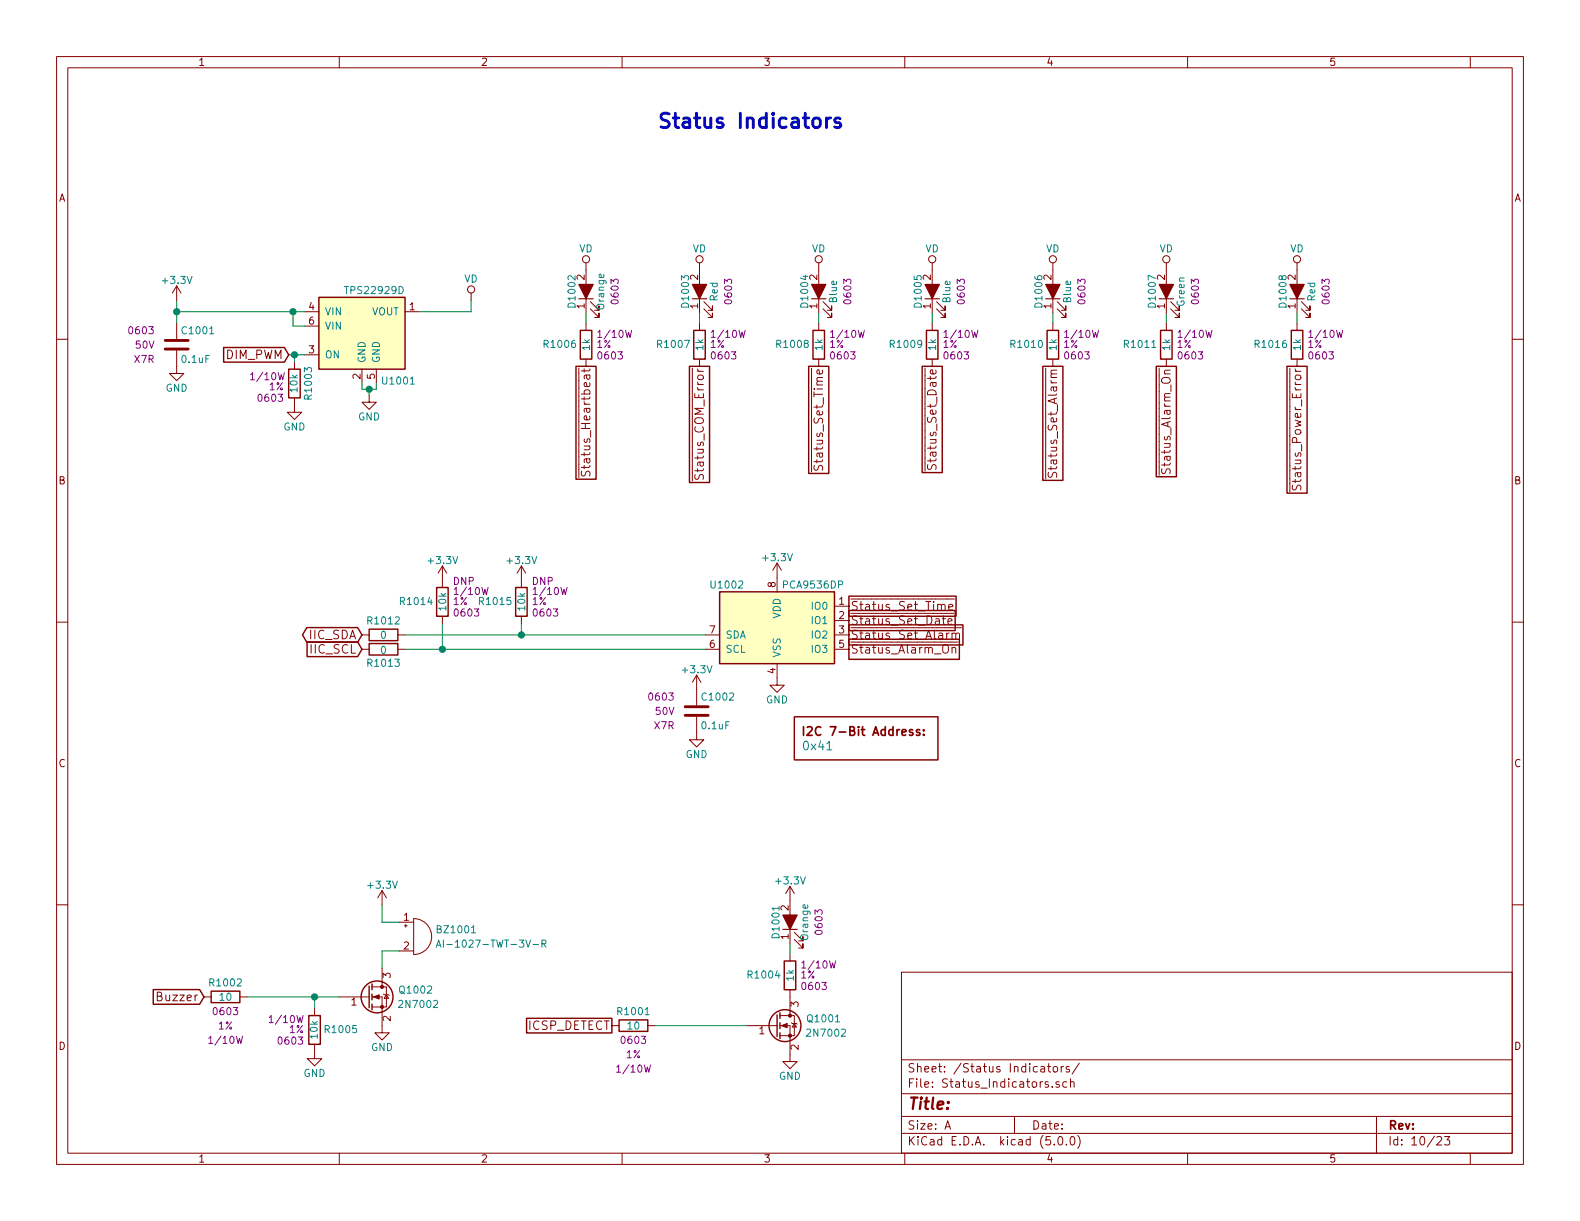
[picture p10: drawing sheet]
<svg xmlns="http://www.w3.org/2000/svg" width="279mm" height="216mm" viewBox="0 0 279 216" stroke-linecap="round" stroke-linejoin="round" font-family="sans-serif">
<g fill="none" stroke="#840000" stroke-width=".18">
<path d="M10 10h259.4v195.9h-259.4zM12 12h255.4v191.9h-255.4zM60 10v2M110 10v2M160 10v2M210 10v2M260 10v2M10 60h2M31.2 50.5v2.6M31.2 57.2v2.7M31.2 50.5l-.7 1.3M31.2 50.5l.8 1.3"/>
<path d="M53.8 55.1h2.6M53.8 57.7h2.6M71.6 55.1h2.6M83.3 51.8v1.3M103.6 46.5v8.9M103.6 57.2v1.2M104.4 54.6l1.5 1.5v-.7v.7h-.7M104.4 53.3l1.5 1.6v-.8v.8h-.7M123.7 46.5v8.9M123.7 57.2v1.2M124.5 54.6l1.5 1.5v-.7v.7h-.8M124.5 53.3l1.5 1.6v-.8v.8h-.8"/>
<path d="M144.8 46.5v8.9M144.8 57.2v1.2M145.5 54.6l1.6 1.5v-.7v.7h-.8M145.5 53.3l1.6 1.6v-.8v.8h-.8M164.8 46.5v8.9M164.8 57.2v1.2M165.6 54.6l1.5 1.5v-.7v.7h-.7M165.6 53.3l1.5 1.6v-.8v.8h-.7M186.2 46.5v8.9M186.2 57.2v1.2M186.9 54.6l1.6 1.5v-.7v.7h-.8M186.9 53.3l1.6 1.6v-.8v.8h-.8"/>
<path d="M206.2 46.5v8.9M206.2 57.2v1.2M207 54.6l1.5 1.5v-.7v.7h-.7M207 53.3l1.5 1.6v-.8v.8h-.7M229.4 46.5v8.9M229.4 57.2v1.2M230.1 54.6l1.5 1.5v-.7v.7h-.7M230.1 53.3l1.5 1.6v-.8v.8h-.7M267.4 60h2M31.2 62v4h1.3l-1.3 1.3-1.2-1.3h1.2M52.1 70.4v2.5h1.2l-1.2 1.3-1.3-1.3h1.3M52.1 64v1.3"/>
<path d="M53.8 62.7h2.6M64 65.3v2.5M65.3 69.9v1.2h1.2l-1.2 1.3-1.3-1.3h1.3M66.5 65.3v2.5M102.4 65.1v.9M103.3 65.2v.6M103.6 63.5v1.3M104.3 65.2l-.1 .3-.1 .1h-1.3M122.4 65.1v.9M123.4 65.2v.3l.2 .2M123.7 63.5v1.3M143.5 65.1v1.3"/>
<path d="M144.8 63.5v1.3M164.8 63.5v1.3M184.9 65.1v2M186.2 63.5v1.3M186.9 65.5h-1v.4l.2 .2M205 65.1v1.4M206.2 63.5v1.3M206.9 65.5h-.9l-.1 .4 .1 .2M228.1 65.1v.9M229 65.2l.1 .3 .2 .2M229.4 63.5v1.3M102.4 83v1.5"/>
<path d="M102.9 83.3l-.1 .6 .1 .2h.5l.3-.7 .3-.1 .3 .3-.1 .6M122.4 83.6v1.4M122.9 83.9v.6l.2 .3 .3-.1 .4-.8h.4a.62 .62 0 0 1 .1 .9M137.4 99.6v5M137.4 99.6l.8 1.2M137.4 99.6l-.7 1.2M143.5 82v1.4M144 82.3l-.1 .6 .2 .2h.4l.3-.7 .4-.1 .3 .3-.1 .6M163.6 81.9v1.4M164.1 82.1a.62 .62 0 0 0 0 .8h.5l.3-.6 .3-.2 .3 .3v.6M184.9 83.2v1.5M185.4 83.5a.68 .68 0 0 0 .1 .8h.4l.4-.7h.4a.62 .62 0 0 1 .1 .8"/>
<path d="M205 82.6v1.4M205.5 82.9l-.1 .5 .3 .3h.3l.3-.8h.5a.62 .62 0 0 1 .1 .8M228.1 85.5v1.4M228.6 85.8l-.1 .6 .2 .2h.4l.3-.7 .3-.1 .3 .3v.5M10 110h2M64 112.3h1.3M64 114.8h1.3M70.4 112.3h1.2M70.4 114.8h1.2M78.2 100.1l.8 1.2M78.2 100.1v3.8M78.2 109v1.2"/>
<path d="M78.2 100.1l-.7 1.2M92.2 100.1l.8 1.2M92.2 100.1v3.8M92.2 109v1.2M92.2 100.1l-.8 1.2M123.2 119.4v5.3M123.2 119.4l.8 1.3M123.2 119.4l-.8 1.3M124.7 112.3h2.6M124.7 114.8h2.6M137.4 117.3v3.9h1.3l-1.3 1.2-1.3-1.2h1.3M147.6 112.3h2.5"/>
<path d="M147.6 114.8h2.5M147.6 107.2h2.5M147.6 109.7h2.5M165.5 105.9h3.3M166.5 108.5h2.2M166.6 109.4h.6M166.8 108.9v1.3l.1 .1 .3 .1M167.6 109.9l.8-.1-.1-.3-.5-.1-.2 .2 .1 .7h.6M167.8 107.4l.7-.2-.1-.3h-.4l-.2 .2v.7h.6M168 111h2M168 113.5h1.4M168.4 112.1v-.1a.37 .37 0 0 1 .6 .1v.9"/>
<path d="M168.4 114.6a.37 .37 0 0 1 .6 .1v.8M168.4 111.9v1.1M168.4 114.5v1M169 112.1a.36 .36 0 0 1 .3-.2 .36 .36 0 0 1 .4 .2v.9M267.4 110h2M123.2 126.7v4.1h1.3l-1.3 1.3-1.3-1.3h1.3M10 160h2M67.6 157.5l-.8 1.3M67.6 157.5v2.5M67.6 157.5l.7 1.3M139.7 156.7v10.2M139.7 156.7l-.8 1.3"/>
<path d="M139.7 156.7l.8 1.3M267.4 160h2M36.1 176.3h1.2M42.4 176.3h1.3M55.6 178.3v1.3M59.9 176.3h5.4M65.8 176.3h1.8v6.3h1.2l-1.2 1.3-1.3-1.3h1.3M65.8 174.5h1.8M67.6 174.5h.7v3.6h-2.5M67.6 171.2v3.3M67.8 175.8l.1 .1h.8l.1 .1M68.3 175.9l.4 .6h-.8z"/>
<path d="M70.6 163.1h2.6M70.6 168.1h2.6M71.5 163.7h.5M71.8 163.4v.6M73.2 162.4a3.2 3.2 0 0 1 3.1 3.2 3.2 3.2 0 0 1-3.1 3.2zM137.9 179.6h1.8M139.7 179.6h.8v3.5h-2.6M139.7 168.7v1.2M139.7 175v4.6M140.5 166.1l1.5 1.5v-.7v.7h-.8M140.5 164.8l1.5 1.6v-.8v.8h-.8M159.4 171.9h108v32h-108z"/>
<path d="M55.6 184.7v2.5h1.3l-1.3 1.3-1.2-1.3h1.2M108.2 181.4h1.3M114.6 181.4h1.2M132.1 181.4h5.3M137.9 181.4h1.8v6.3h1.3l-1.3 1.3-1.3-1.3h1.3M140 180.8l.1 .2h.7l.2 .1M140.5 181l.3 .6h-.7zM159.4 197.4h108M159.4 193.4h108M159.4 187.4h108M167.1 199.7l.5-1.5 .5 1.5M167.2 199.2h.8"/>
<path d="M179.4 197.4v3M184.1 188.6h.6v1M184.7 188.9l-.5 .1-.2 .2 .1 .3 .1 .1 .5-.1M185.2 188.6h.6M185.4 188.1v1.3l.4 .2M186.1 192.1v.2M186.3 188.7l.2-.1 .4 .1v.7l-.2 .2-.4-.2zM187.3 191.3a.37 .37 0 0 0-.6 .2l.1 .2 .5 .1 .1 .2-.3 .3-.4-.1M187.7 188.6v1M188.1 188.6l-.4 .2M188.6 191.3h-.4l-.3 .2 .1 .6 .2 .2 .4-.1M189.1 188.6h-.4l-.2 .2 .1 .2 .5 .1v.4h-.6"/>
<path d="M189.3 191.4l.1-.1a.37 .37 0 0 1 .5 .2v.8M189.3 190.8v1.5M190.9 188l-1.3 1.9M243.4 197.4v6.5M60 203.9v2M110 203.9v2M159.4 200.4h108M160 203.9v2M186.4 202.3v.2M187.2 201.1l.4-.1a.94 .94 0 0 1 0 1.5 .79 .79 0 0 1-.4-1.4zM188.6 202.3v.2M189.4 201.1l.3-.1a.94 .94 0 0 1 0 1.5 .82 .82 0 0 1-.3-1.4z"/>
<path d="M190.6 200.8a1.71 1.71 0 0 1 0 2.2M210 203.9v2M254.1 201.1l.2-.1h.4l.2 .4-.9 1.1h.9M255.4 201h1l-.5 .5 .4 .2v.6l-.2 .2-.7-.2M260 203.9v2"/>
<circle cx="83.3" cy="51.2" r=".63"/>
<circle cx="103.6" cy="45.8" r=".63"/>
<circle cx="123.7" cy="45.8" r=".63"/>
<circle cx="144.8" cy="45.8" r=".63"/>
<circle cx="164.8" cy="45.8" r=".63"/>
<circle cx="186.2" cy="45.8" r=".63"/>
<circle cx="206.2" cy="45.8" r=".63"/>
<circle cx="229.4" cy="45.8" r=".63"/>
</g>
<g fill="none" stroke="#840000" stroke-width=".25">
<path d="M56.4 52.6h15.2v12.7h-15.2zM102.6 58.4h2v5.1h-2zM122.7 58.4h2v5.1h-2zM143.8 58.4h2v5.1h-2zM163.8 58.4h2.1v5.1h-2.1zM185.2 58.4h2v5.1h-2zM205.2 58.4h2.1v5.1h-2.1zM228.3 58.4h2.1v5.1h-2.1zM39.5 61.4h10.8l.8 1.3-.8 1.3h-10.8zM51.1 65.3h2v5.1h-2zM101.9 64.8h3.5v19.9h-3.5zM121.9 64.8h3.6v20.5h-3.6z"/>
<path d="M143 64.8h3.6v18.9h-3.6zM163.1 64.8h3.5v18.8h-3.5zM184.4 64.8h3.6v20.1h-3.6zM204.5 64.8h3.5v19.5h-3.5zM227.6 64.8h3.5v22.4h-3.5zM54.3 111h8.9l.8 1.3-.8 1.3h-8.9l-.8-1.3zM54.3 113.5h8.9l.8 1.3-.8 1.3h-8.9zM65.3 111.3h5.1v2h-5.1zM65.3 113.8h5.1v2h-5.1zM77.2 103.9h2v5.1h-2zM91.2 103.9h2v5.1h-2zM127.3 104.6h20.3v12.7h-20.3z"/>
<path d="M150.1 105.4h19v3.6h-19zM150.1 108h18.8v3.5h-18.8zM150.1 110.5h20.2v3.5h-20.2zM150.1 113h19.5v3.6h-19.5zM140.5 126.7h25.4v7.7h-25.4zM27.1 175h8.2l.8 1.3-.8 1.3h-8.2zM37.3 175.3h5.1v2h-5.1zM54.6 179.6h2v5.1h-2zM65.3 174.4v3.8M65.8 174v1M65.8 175.8v1M65.8 177.5v1.1"/>
<path d="M137.4 179.5v3.8M137.9 179.1v1M138.7 169.9h2v5.1h-2zM93.1 180.1h15.1v2.6h-15.1zM109.5 180.3h5.1v2.1h-5.1zM137.9 180.8v1.1M137.9 182.6v1"/>
<circle cx="66.7" cy="176.3" r="2.82"/>
<circle cx="138.8" cy="181.4" r="2.82"/>
</g>
<path d="M102.4 52.8h2.5M122.4 52.8h2.6M143.5 52.8h2.5M163.6 52.8h2.5M184.9 52.8h2.6M205 52.8h2.5M228.1 52.8h2.5M138.4 164.3h2.6" fill="none" stroke="#840000" stroke-width=".2"/>
<g fill="#840000" stroke="#840000" stroke-width=".2">
<path d="M138.4 161.8h2.6l-1.3 2.5z"/>
<path d="M102.4 50.3h2.5l-1.3 2.5z"/>
<path d="M122.4 50.3h2.6l-1.3 2.5z"/>
<path d="M143.5 50.3h2.5l-1.2 2.5z"/>
<path d="M163.6 50.3h2.5l-1.3 2.5z"/>
<path d="M205 50.3h2.5l-1.3 2.5z"/>
<path d="M184.9 50.3h2.6l-1.3 2.5z"/>
<path d="M228.1 50.3h2.5l-1.2 2.5z"/>
</g>
<g fill="none" stroke="#008400" stroke-width=".18">
<path d="M31.2 55.1h22.6M31.2 53.1v4.1M51.8 55.1v2.6h2M83.3 53.1v2h-9.1M103.6 55.4v1.8M123.7 55.4v1.8M144.8 55.4v1.8M164.8 55.4v1.8M186.2 55.4v1.8M206.2 55.4v1.8M229.4 55.4v1.8M51.1 62.7h2.7"/>
<path d="M52.1 62.7v1.3M64 67.8v1h2.5v-1M65.3 68.8v1.1M71.6 112.3h53.1M71.6 114.8h53.1M78.2 110.2v4.6M92.2 110.2v2.1M43.7 176.3h16.2M55.6 176.3v2M67.6 160v3.1h3M70.6 168.1h-3v3.1M139.7 166.9v1.8"/>
<path d="M115.8 181.4h16.3"/>
</g>
<g fill="#008400" stroke="#008400" stroke-width=".25">
<circle cx="55.6" cy="176.3" r=".51"/>
<circle cx="92.2" cy="112.3" r=".51"/>
<circle cx="78.2" cy="114.8" r=".51"/>
<circle cx="65.3" cy="68.8" r=".51"/>
<circle cx="31.2" cy="55.1" r=".51"/>
<circle cx="51.8" cy="55.1" r=".51"/>
<circle cx="52.1" cy="62.7" r=".51"/>
</g>
<path d="M77.1 167.5l.5-1.3 .4 1.3M77.3 167.1h.6M78.4 166.2v1.3M83.4 164.9h.7M94.3 167h.9M95.8 166.9l.6-.1 .1-.5-.2-.1h-.5v1.3M96.1 166.9l.4 .6" fill="none" stroke="#008484" stroke-width=".18"/>
<g fill="#840000" stroke="#840000" stroke-width=".18">
<path d="M66 176.3l1.1-.4v.8z"/>
<path d="M138.2 181.4l1-.4v.7z"/>
<circle cx="67.6" cy="178.1" r=".28"/>
<circle cx="67.6" cy="174.5" r=".28"/>
<circle cx="139.7" cy="183.1" r=".28"/>
<circle cx="139.7" cy="179.6" r=".28"/>
</g>
<g fill="#ffffc2" stroke="#ffffc2" stroke-width=".18">
<path d="M56.4 52.6h15.2v12.7h-15.2z"/>
<path d="M127.3 104.6h20.3v12.7h-20.3z"/>
</g>
<path d="M29.2 61.7h4.1M29.2 60.2h4.1M121.2 126.5h4M121.2 125h4" fill="none" stroke="#840000" stroke-width=".51"/>
<path d="M142.1 128.5v1.5M142.7 128.6l.6-.1 .2 .1 .1 .3-.9 1.1h.9M162.6 129.1l-.3-.1-.2 .2v.2l.5 .2v.3h-.5M163.3 129.9v.1M163.3 129.1v.1" fill="none" stroke="#840000" stroke-width=".3"/>
<path d="M146.2 20.9v1.7M146.9 20.9a.64 .64 0 0 0-.7 .4M148.6 21l-.6-.1-.4 .3 .1 .4 .9 .2 .1 .3-.1 .3-.3 .2-.7-.2" fill="none" stroke="#0000c2" stroke-width=".51"/>
<text font-size="3.5" fill="#0000c2" x="116.1" y="22.7">Status Indicators</text>
<text font-size="2.8" fill="#840000" x="160.4" y="196.2">Title:</text>
<g font-size="2.1" fill="#840000">
<text x="39.9" y="63.5">DIM_PWM</text>
<text x="104.4" y="82.5" transform="rotate(-90 104.4 82.5)">Status_Heartbeat</text>
<text x="145.5" y="82.1" transform="rotate(-90 145.5 82.1)">Status_Set_Time</text>
<text x="165.6" y="81.8" transform="rotate(-90 165.6 81.8)">Status_Set_Date</text>
<text x="186.9" y="83.2" transform="rotate(-90 186.9 83.2)">Status_Set_Alarm</text>
<text x="207" y="82.8" transform="rotate(-90 207 82.8)">Status_Alarm_On</text>
<text x="124.5" y="84" transform="rotate(-90 124.5 84)">Status_COM_Error</text>
<text x="230.1" y="85.4" transform="rotate(-90 230.1 85.4)">Status_Power_Error</text>
<text x="150.4" y="107.9">Status_Set_Time</text>
<text x="54.7" y="113">IIC_SDA</text>
<text x="150.4" y="110.5">Status_Set_Date</text>
<text x="150.4" y="113">Status_Set_Alarm</text>
<text x="55" y="115.6">IIC_SCL</text>
<text x="150.4" y="115.6">Status_Alarm_On</text>
<text x="143.5" y="130.1">I2C 7-Bit Address:</text>
<text x="28.2" y="177">Buzzer</text>
<text x="93.3" y="182.1">ICSP_DETECT</text>
<text x="160.4" y="189.6">Sheet: /Status Indicators/</text>
<text x="160.4" y="192.3">File: Status_Indicators.sch</text>
<text x="160.4" y="202.5">KiCad E.D.A. kicad (5.0.0)</text>
<text x="160.4" y="199.7">Size: A</text>
<text x="182.4" y="199.7">Date:</text>
<text x="245.4" y="199.7">Rev:</text>
<text x="245.4" y="202.5">Id: 10/23</text>
</g>
<text font-size="2.1" fill="#008484" x="142.2" y="132.7">0x41</text>
<g font-size="1.8" fill="#840000">
<text x="35" y="11.6">1</text>
<text x="85" y="11.6">2</text>
<text x="135" y="11.6">3</text>
<text x="185" y="11.6">4</text>
<text x="235" y="11.6">5</text>
<text x="10.4" y="35.6">A</text>
<text x="267.8" y="35.6">A</text>
<text x="103.4" y="49.5" transform="rotate(-90 103.4 49.5)">2</text>
<text x="123.4" y="49.5" transform="rotate(-90 123.4 49.5)">2</text>
<text x="144.5" y="49.5" transform="rotate(-90 144.5 49.5)">2</text>
<text x="164.6" y="49.5" transform="rotate(-90 164.6 49.5)">2</text>
<text x="185.9" y="49.5" transform="rotate(-90 185.9 49.5)">2</text>
<text x="206" y="49.5" transform="rotate(-90 206 49.5)">2</text>
<text x="229.1" y="49.5" transform="rotate(-90 229.1 49.5)">2</text>
<text x="54.6" y="54.9">4</text>
<text x="54.6" y="57.4">6</text>
<text x="72.4" y="54.9">1</text>
<text x="103.4" y="54.6" transform="rotate(-90 103.4 54.6)">1</text>
<text x="123.4" y="54.6" transform="rotate(-90 123.4 54.6)">1</text>
<text x="144.5" y="54.6" transform="rotate(-90 144.5 54.6)">1</text>
<text x="164.6" y="54.6" transform="rotate(-90 164.6 54.6)">1</text>
<text x="185.9" y="54.6" transform="rotate(-90 185.9 54.6)">1</text>
<text x="206" y="54.6" transform="rotate(-90 206 54.6)">1</text>
<text x="229.1" y="54.6" transform="rotate(-90 229.1 54.6)">1</text>
<text x="54.6" y="62.5">3</text>
<text x="63.8" y="67" transform="rotate(-90 63.8 67)">2</text>
<text x="66.3" y="67" transform="rotate(-90 66.3 67)">5</text>
<text x="10.4" y="85.6">B</text>
<text x="267.8" y="85.6">B</text>
<text x="137.2" y="103.9" transform="rotate(-90 137.2 103.9)">8</text>
<text x="148.4" y="106.9">1</text>
<text x="125.5" y="112">7</text>
<text x="148.4" y="109.5">2</text>
<text x="148.4" y="112">3</text>
<text x="125.5" y="114.6">6</text>
<text x="137.2" y="119.1" transform="rotate(-90 137.2 119.1)">4</text>
<text x="148.4" y="114.6">5</text>
<text x="10.4" y="135.6">C</text>
<text x="267.8" y="135.6">C</text>
<text x="71.4" y="162.8">1</text>
<text x="71.4" y="167.9">2</text>
<text x="139.4" y="166.1" transform="rotate(-90 139.4 166.1)">1</text>
<text x="69.1" y="172.9" transform="rotate(-90 69.1 172.9)">3</text>
<text x="62.1" y="177.8">1</text>
<text x="141.2" y="178" transform="rotate(-90 141.2 178)">3</text>
<text x="10.4" y="185.6">D</text>
<text x="69.1" y="180.6" transform="rotate(-90 69.1 180.6)">2</text>
<text x="134.3" y="182.9">1</text>
<text x="141.2" y="185.6" transform="rotate(-90 141.2 185.6)">2</text>
<text x="267.8" y="185.6">D</text>
<text x="35" y="205.5">1</text>
<text x="85" y="205.5">2</text>
<text x="135" y="205.5">3</text>
<text x="185" y="205.5">4</text>
<text x="235" y="205.5">5</text>
</g>
<g font-size="1.8" fill="#008484">
<text x="102.4" y="44.6">VD</text>
<text x="122.5" y="44.6">VD</text>
<text x="143.6" y="44.6">VD</text>
<text x="163.6" y="44.6">VD</text>
<text x="185" y="44.6">VD</text>
<text x="205" y="44.6">VD</text>
<text x="228.1" y="44.6">VD</text>
<text x="28.9" y="50.2">+3.3V</text>
<text x="61.4" y="52">TPS22929D</text>
<text x="82.1" y="50">VD</text>
<text x="126.9" y="53.2" transform="rotate(-90 126.9 53.2)">Red</text>
<text x="148" y="53.5" transform="rotate(-90 148 53.5)">Blue</text>
<text x="168.1" y="53.5" transform="rotate(-90 168.1 53.5)">Blue</text>
<text x="189.4" y="53.5" transform="rotate(-90 189.4 53.5)">Blue</text>
<text x="232.6" y="53.2" transform="rotate(-90 232.6 53.2)">Red</text>
<text x="32.4" y="59.1">C1001</text>
<text x="57.4" y="55.8">VIN</text>
<text x="57.4" y="58.3">VIN</text>
<text x="65.7" y="55.8">VOUT</text>
<text x="101.8" y="54.2" transform="rotate(-90 101.8 54.2)">D1002</text>
<text x="106.9" y="54.7" transform="rotate(-90 106.9 54.7)">Orange</text>
<text x="121.8" y="54.2" transform="rotate(-90 121.8 54.2)">D1003</text>
<text x="142.9" y="54.2" transform="rotate(-90 142.9 54.2)">D1004</text>
<text x="163" y="54.2" transform="rotate(-90 163 54.2)">D1005</text>
<text x="184.3" y="54.2" transform="rotate(-90 184.3 54.2)">D1006</text>
<text x="204.4" y="54.2" transform="rotate(-90 204.4 54.2)">D1007</text>
<text x="209.5" y="54.1" transform="rotate(-90 209.5 54.1)">Green</text>
<text x="227.5" y="54.2" transform="rotate(-90 227.5 54.2)">D1008</text>
<text x="32.3" y="64.2">0.1uF</text>
<text x="57.4" y="63.4">ON</text>
<text x="64.6" y="64.3" transform="rotate(-90 64.6 64.3)">GND</text>
<text x="67.2" y="64.3" transform="rotate(-90 67.2 64.3)">GND</text>
<text x="96.4" y="61.5">R1006</text>
<text x="104.3" y="61.9" transform="rotate(-90 104.3 61.9)">1k</text>
<text x="116.5" y="61.5">R1007</text>
<text x="124.4" y="61.9" transform="rotate(-90 124.4 61.9)">1k</text>
<text x="137.5" y="61.5">R1008</text>
<text x="145.5" y="61.9" transform="rotate(-90 145.5 61.9)">1k</text>
<text x="157.6" y="61.5">R1009</text>
<text x="165.5" y="61.9" transform="rotate(-90 165.5 61.9)">1k</text>
<text x="178.9" y="61.5">R1010</text>
<text x="186.9" y="61.9" transform="rotate(-90 186.9 61.9)">1k</text>
<text x="199" y="61.5">R1011</text>
<text x="206.9" y="61.9" transform="rotate(-90 206.9 61.9)">1k</text>
<text x="222.1" y="61.5">R1016</text>
<text x="230" y="61.9" transform="rotate(-90 230 61.9)">1k</text>
<text x="29.3" y="69.3">GND</text>
<text x="52.6" y="69.3" transform="rotate(-90 52.6 69.3)">10k</text>
<text x="55.2" y="70.4" transform="rotate(-90 55.2 70.4)">R1003</text>
<text x="67.9" y="68">U1001</text>
<text x="50.1" y="76.1">GND</text>
<text x="63.3" y="74.3">GND</text>
<text x="75.9" y="99.7">+3.3V</text>
<text x="89.9" y="99.7">+3.3V</text>
<text x="135.1" y="99.2">+3.3V</text>
<text x="71" y="107">R1014</text>
<text x="78.9" y="107.9" transform="rotate(-90 78.9 107.9)">10k</text>
<text x="85" y="107">R1015</text>
<text x="92.9" y="107.9" transform="rotate(-90 92.9 107.9)">10k</text>
<text x="125.9" y="104.1">U1002</text>
<text x="138.7" y="104.1">PCA9536DP</text>
<text x="143.7" y="107.8">IO0</text>
<text x="65.2" y="110.4">R1012</text>
<text x="67.3" y="113">0</text>
<text x="128.3" y="112.9">SDA</text>
<text x="138" y="109.4" transform="rotate(-90 138 109.4)">VDD</text>
<text x="143.7" y="110.4">IO1</text>
<text x="143.7" y="112.9">IO2</text>
<text x="65.2" y="117.9">R1013</text>
<text x="67.3" y="115.6">0</text>
<text x="120.9" y="119">+3.3V</text>
<text x="128.3" y="115.4">SCL</text>
<text x="138" y="116.3" transform="rotate(-90 138 116.3)">VSS</text>
<text x="143.7" y="115.4">IO3</text>
<text x="124.4" y="123.9">C1002</text>
<text x="135.5" y="124.4">GND</text>
<text x="124.2" y="129">0.1uF</text>
<text x="121.2" y="134">GND</text>
<text x="65.2" y="157.1">+3.3V</text>
<text x="137.4" y="156.4">+3.3V</text>
<text x="139.4" y="161" transform="rotate(-90 139.4 161)">2</text>
<text x="77.5" y="165">BZ1001</text>
<text x="79.2" y="167.6">AI-1027-TWT-3V-R</text>
<text x="137.8" y="165.7" transform="rotate(-90 137.8 165.7)">D1001</text>
<text x="142.9" y="166.2" transform="rotate(-90 142.9 166.2)">Orange</text>
<text x="132.5" y="173">R1004</text>
<text x="140.4" y="173.4" transform="rotate(-90 140.4 173.4)">1k</text>
<text x="37.3" y="174.4">R1002</text>
<text x="38.9" y="177">10</text>
<text x="70.9" y="175.7">Q1002</text>
<text x="70.9" y="178.2">2N7002</text>
<text x="109.4" y="179.5">R1001</text>
<text x="56.2" y="183.6" transform="rotate(-90 56.2 183.6)">10k</text>
<text x="57.7" y="182.7">R1005</text>
<text x="65.6" y="185.9">GND</text>
<text x="111" y="182">10</text>
<text x="143" y="180.8">Q1001</text>
<text x="143" y="183.3">2N7002</text>
<text x="53.7" y="190.4">GND</text>
<text x="137.7" y="190.9">GND</text>
</g>
<g font-size="1.8" fill="#840084">
<text x="109.4" y="53.5" transform="rotate(-90 109.4 53.5)">0603</text>
<text x="129.5" y="53.5" transform="rotate(-90 129.5 53.5)">0603</text>
<text x="150.5" y="53.5" transform="rotate(-90 150.5 53.5)">0603</text>
<text x="170.6" y="53.5" transform="rotate(-90 170.6 53.5)">0603</text>
<text x="191.9" y="53.5" transform="rotate(-90 191.9 53.5)">0603</text>
<text x="212" y="53.5" transform="rotate(-90 212 53.5)">0603</text>
<text x="235.1" y="53.5" transform="rotate(-90 235.1 53.5)">0603</text>
<text x="23" y="59.1">0603</text>
<text x="106.1" y="59.7">1/10W</text>
<text x="126.2" y="59.7">1/10W</text>
<text x="147.3" y="59.7">1/10W</text>
<text x="167.4" y="59.7">1/10W</text>
<text x="188.7" y="59.7">1/10W</text>
<text x="208.8" y="59.7">1/10W</text>
<text x="231.9" y="59.7">1/10W</text>
<text x="23.8" y="64.2">X7R</text>
<text x="24" y="61.6">50V</text>
<text x="105.5" y="61.5">1%</text>
<text x="105.9" y="63.6">0603</text>
<text x="125.6" y="61.5">1%</text>
<text x="126" y="63.6">0603</text>
<text x="146.7" y="61.5">1%</text>
<text x="147.1" y="63.6">0603</text>
<text x="166.8" y="61.5">1%</text>
<text x="167.2" y="63.6">0603</text>
<text x="188.1" y="61.5">1%</text>
<text x="188.5" y="63.6">0603</text>
<text x="208.2" y="61.5">1%</text>
<text x="208.6" y="63.6">0603</text>
<text x="231.3" y="61.5">1%</text>
<text x="231.7" y="63.6">0603</text>
<text x="44.7" y="67.2">1/10W</text>
<text x="45.8" y="71">0603</text>
<text x="47.6" y="69">1%</text>
<text x="80.1" y="107">1%</text>
<text x="80.2" y="103.4">DNP</text>
<text x="80.7" y="105.2">1/10W</text>
<text x="94.1" y="107">1%</text>
<text x="94.1" y="103.4">DNP</text>
<text x="94.7" y="105.2">1/10W</text>
<text x="80.5" y="109">0603</text>
<text x="94.5" y="109">0603</text>
<text x="114.9" y="123.9">0603</text>
<text x="115.7" y="129">X7R</text>
<text x="116" y="126.4">50V</text>
<text x="145.5" y="165" transform="rotate(-90 145.5 165)">0603</text>
<text x="141.6" y="173">1%</text>
<text x="142.2" y="171.2">1/10W</text>
<text x="37.9" y="179.5">0603</text>
<text x="142" y="175.1">0603</text>
<text x="37.3" y="184.6">1/10W</text>
<text x="38.6" y="182">1%</text>
<text x="48" y="180.9">1/10W</text>
<text x="49.4" y="184.7">0603</text>
<text x="51.2" y="182.7">1%</text>
<text x="110.1" y="184.6">0603</text>
<text x="109.5" y="189.7">1/10W</text>
<text x="110.7" y="187.1">1%</text>
</g>
</svg>
